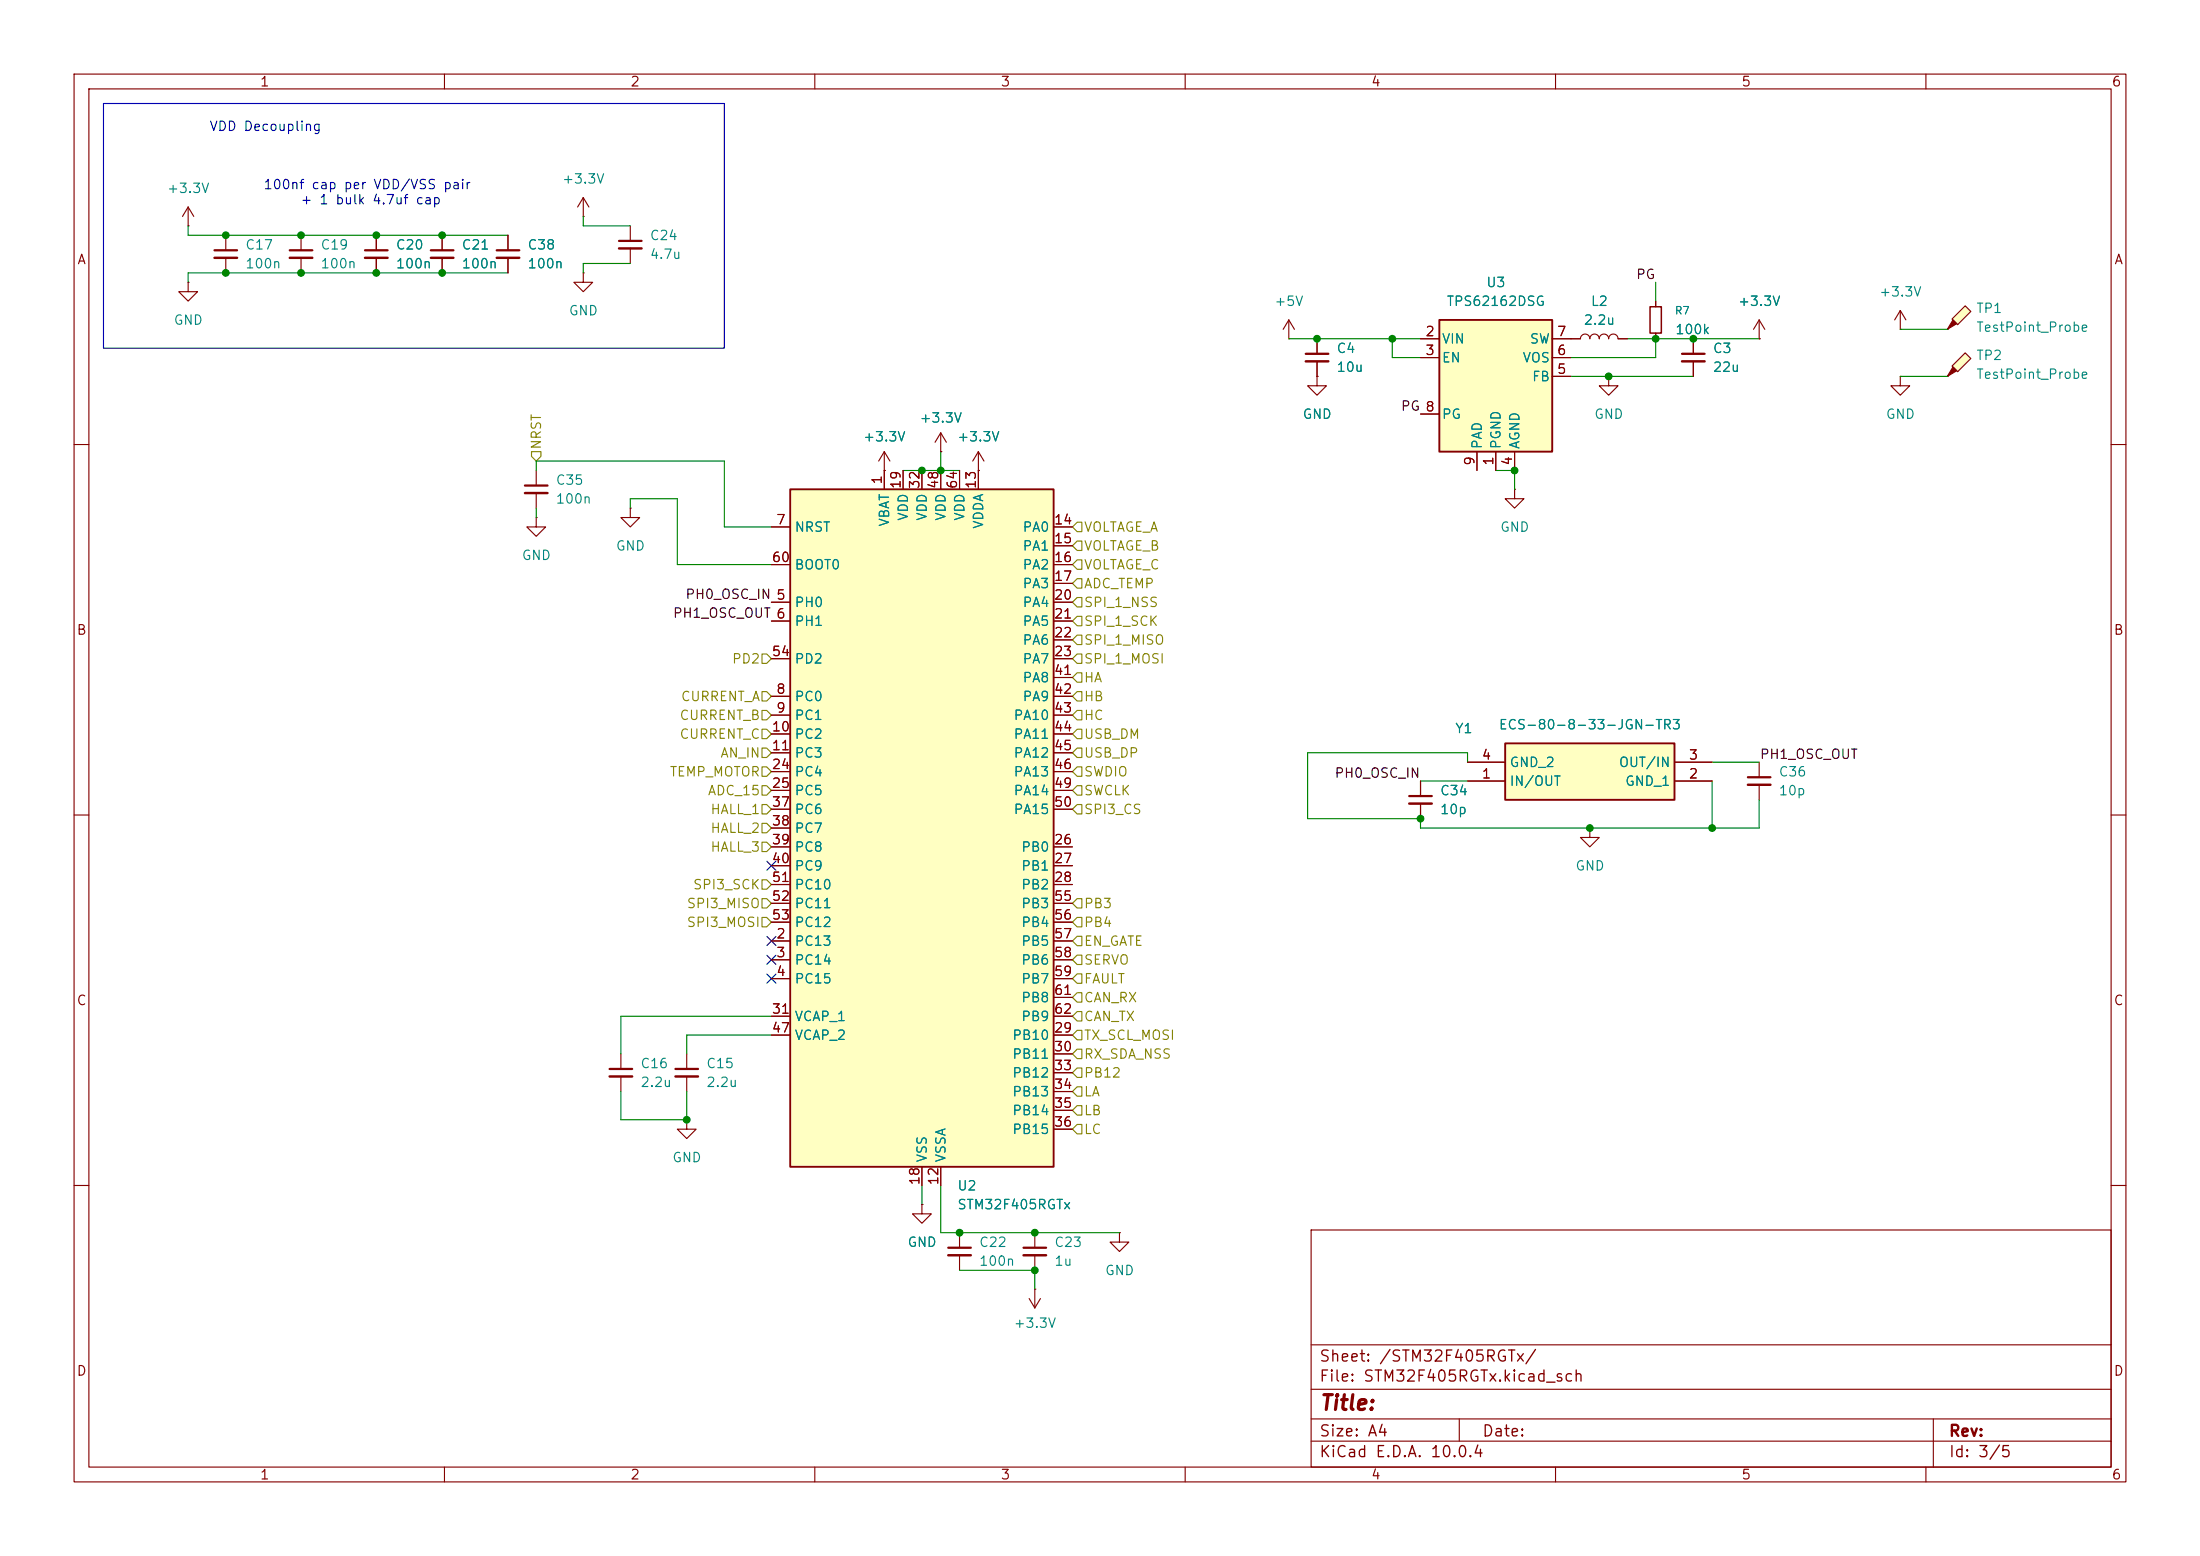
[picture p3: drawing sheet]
<svg xmlns="http://www.w3.org/2000/svg" width="297mm" height="210mm" viewBox="0 0 297 210" stroke-linecap="round" stroke-linejoin="round" font-family="sans-serif">
<g fill="none" stroke="#840000" stroke-width=".15">
<path d="M10 10h277v190h-277zM12 12h273v186h-273zM60 10v2M110 10v2M160 10v2M210 10v2M260 10v2M85.1 30.5v2M85.1 33.5v2.1M174 45.7h.1M174 43.2l-.8 1.3M174 43.2l.8 1.3"/>
<path d="M174 43.2v2.5M177.8 50.8v1.3h1.3l-1.3 1.2-1.3-1.2h1.3M177.8 50.8h.1M177.8 45.7v2.1M177.8 48.8v2M212.1 45.7h1.3a.64 .64 0 0 1 .6-.6 .64 .64 0 0 1 .6 .6 .64 .64 0 0 1 .7-.6 .64 .64 0 0 1 .6 .6 .64 .64 0 0 1 .6-.6 .64 .64 0 0 1 .7 .6 .64 .64 0 0 1 .6-.6 .64 .64 0 0 1 .6 .6h1.3M217.2 50.8v1.3h1.2l-1.2 1.2-1.3-1.2h1.3M217.2 50.8h.1M223.5 40.6v.8M223.5 45v.7M10 60h2M285 60h2"/>
<path d="M10 110h2M285 110h2M10 160h2M138.9 175.3l.8 1.2M139.7 174h.1M139.7 166.4v2M139.7 169.4v2.1M139.7 174v2.5M140.5 175.3l-.8 1.2M177 166h108v32h-108zM285 160h2M60 198v2"/>
<path d="M110 198v2M160 198v2M177 194.5h108M177 191.5h108M177 187.5h108M177 181.5h108M197 191.5v3M210 198v2M260 198v2M261 191.5v6.5"/>
</g>
<path d="M222.8 41.4h1.5v3.6h-1.5z" fill="none" stroke="#840000" stroke-width=".2"/>
<path d="M83.6 32.5h3M176.3 47.8h3M138.2 168.4h3" fill="none" stroke="#840000" stroke-width=".3"/>
<path d="M83.6 33.5h3M176.3 48.8h3M138.2 169.4h3" fill="none" stroke="#840000" stroke-width=".33"/>
<path d="M203.2 100.3h22.9v7.7h-22.9z" fill="#ffffc2"/>
<path d="M203.2 100.3h22.9v7.7h-22.9z" fill="none" stroke="#840000" stroke-width=".25"/>
<g fill="none" stroke="#840000" stroke-width=".15">
<path d="M68.6 31.8v2M68.6 34.8v2M78.7 36.8v1.3h1.3l-1.3 1.3-1.2-1.3h1.2M78.7 36.8h.1M78.7 29.2h.1M78.7 26.7l-.7 1.2M78.7 26.7l.8 1.2M78.7 26.7v2.5M127 58.4l-.8 1.3M127 58.4l.8 1.3M127 58.4v2.6M237.5 45.7h.1"/>
<path d="M237.5 43.2l-.8 1.3M237.5 43.2l.8 1.3M237.5 43.2v2.5M72.4 69.9v1.2h1.3l-1.3 1.3-1.3-1.3h1.3M72.4 69.9h.1M72.4 63.5v2M72.4 66.5v2.1M85.1 68.6v1.3h1.3l-1.3 1.2-1.3-1.2h1.3M85.1 68.6h.1M119.4 63.5h.1M119.4 61l-.8 1.2M119.4 61l.7 1.2"/>
<path d="M119.4 61v2.5M127 61h.1M132.1 63.5h.1M132.1 61l-.8 1.2M132.1 61l.7 1.2M132.1 61v2.5M191.8 105.4v2M191.8 108.5v2M198.1 105.4h5.1M198.1 102.9h5.1M214.6 111.8v1.2h1.3l-1.3 1.3-1.2-1.3h1.2M214.6 111.8h.1"/>
<path d="M226.1 105.4h5M226.1 102.9h5"/>
</g>
<path d="M67.1 33.8h3M70.9 65.5h3M190.2 107.4h3.1" fill="none" stroke="#840000" stroke-width=".3"/>
<path d="M67.1 34.8h3M70.9 66.5h3M190.2 108.5h3.1" fill="none" stroke="#840000" stroke-width=".33"/>
<path d="M263.5 49.4l1.8-1.8 .8 .8-1.8 1.8z" fill="#ffffc2"/>
<path d="M263.7 49.5l.5 .5-1.3 .8z" fill="#840000" stroke="#840000" stroke-width=".15"/>
<path d="M262.9 50.8h.1M263.5 49.4l1.8-1.8 .8 .8-1.8 1.8z" fill="none" stroke="#840000" stroke-width=".15"/>
<path d="M263.5 43.1l1.8-1.8 .8 .7-1.8 1.8z" fill="#ffffc2"/>
<path d="M263.7 43.2l.5 .5-1.3 .8z" fill="#840000" stroke="#840000" stroke-width=".15"/>
<g fill="none" stroke="#840000" stroke-width=".15">
<path d="M256.5 44.5h.1M256.5 50.8v1.3h1.3l-1.3 1.2-1.2-1.2h1.2M256.5 50.8h.1M256.5 41.9l-.7 1.3M256.5 41.9l.8 1.3M256.5 41.9v2.6M262.9 44.5h.1M263.5 43.1l1.8-1.8 .8 .7-1.8 1.8zM237.5 102.9v2M237.5 105.9v2.1M83.8 142.2v2.1M83.8 145.3v2"/>
<path d="M92.7 151.1v1.3h1.3l-1.3 1.3-1.3-1.3h1.3M92.7 151.1h.1M92.7 142.2v2.1M92.7 145.3v2"/>
</g>
<path d="M236 104.9h3M82.3 144.3h3M91.2 144.3h3" fill="none" stroke="#840000" stroke-width=".3"/>
<path d="M236 105.9h3M82.3 145.3h3M91.2 145.3h3" fill="none" stroke="#840000" stroke-width=".33"/>
<path d="M106.7 66h35.5v91.5h-35.5z" fill="#ffffc2"/>
<path d="M106.7 66h35.5v91.5h-35.5z" fill="none" stroke="#840000" stroke-width=".25"/>
<g fill="none" stroke="#840000" stroke-width=".15">
<path d="M104.1 71.1h2.6M104.1 76.2h2.6M119.4 63.5v2.5M121.9 63.5v2.5M124.5 63.5v2.5M127 63.5v2.5M129.5 63.5v2.5M132.1 63.5v2.5M142.2 71.1h2.6M142.2 73.7h2.6M142.2 76.2h2.6M142.2 78.7h2.6"/>
<path d="M204.5 66v1.3h1.2l-1.2 1.3-1.3-1.3h1.3M204.5 66h.1M104.1 81.3h2.6M104.1 83.8h2.6M104.1 94h2.6M104.1 96.5h2.6M104.1 99.1h2.6M104.1 88.9h2.6M142.2 81.3h2.6M142.2 83.8h2.6M142.2 94h2.6M142.2 96.5h2.6"/>
<path d="M142.2 99.1h2.6M142.2 86.4h2.6M142.2 88.9h2.6M142.2 91.4h2.6M104.1 101.6h2.6M104.1 104.1h2.6M104.1 106.7h2.6M104.1 114.3h2.6M104.1 116.8h2.6M104.1 119.4h2.6M104.1 109.2h2.6M104.1 111.8h2.6"/>
<path d="M142.2 101.6h2.6M142.2 104.1h2.6M142.2 106.7h2.6M142.2 114.3h2.6M142.2 116.8h2.6M142.2 119.4h2.6M142.2 109.2h2.6M104.1 127h2.6M104.1 129.5h2.6M104.1 132.1h2.6M104.1 139.7h2.6M104.1 137.2h2.6"/>
<path d="M104.1 121.9h2.6M104.1 124.5h2.6M142.2 127h2.6M142.2 129.5h2.6M142.2 132.1h2.6M142.2 139.7h2.6M142.2 137.2h2.6M142.2 121.9h2.6M142.2 124.5h2.6M142.2 134.6h2.6M124.5 157.5v2.5M127 157.5v2.5"/>
<path d="M142.2 142.2h2.6M142.2 144.8h2.6M142.2 147.3h2.6M142.2 149.9h2.6M142.2 152.4h2.6"/>
</g>
<path d="M194.3 43.2h15.2v17.8h-15.2z" fill="#ffffc2"/>
<path d="M194.3 43.2h15.2v17.8h-15.2z" fill="none" stroke="#840000" stroke-width=".25"/>
<g fill="none" stroke="#840000" stroke-width=".15">
<path d="M25.4 30.5h.1M25.4 38.1v1.3h1.3l-1.3 1.2-1.3-1.2h1.3M25.4 38.1h.1M25.4 27.9l-.8 1.3M25.4 27.9l.8 1.3M25.4 27.9v2.6M30.5 31.8v2M30.5 34.8v2M40.6 31.8v2M40.6 34.8v2M50.8 31.8v2M50.8 34.8v2"/>
<path d="M59.7 31.8v2M59.7 34.8v2M68.6 31.8v2M68.6 34.8v2M177.8 50.8h.1M177.8 45.7v2.1M177.8 48.8v2M191.8 45.7h2.5M191.8 48.3h2.5M191.8 55.9h2.5M209.5 45.7h3.9M209.5 48.3h2.6"/>
<path d="M209.5 50.8h2.6M218.4 45.7h1.3M223.5 40.6v.8M223.5 45v.7M228.6 45.7v2.1M228.6 48.8v2M237.5 45.7h.1M104.1 71.1h2.6M104.1 76.2h2.6M119.4 63.5h.1M119.4 63.5v2.5M121.9 63.5v2.5"/>
<path d="M124.5 63.5v2.5M127 61h.1M127 63.5v2.5M129.5 63.5v2.5M132.1 63.5h.1M132.1 63.5v2.5M142.2 71.1h2.6M142.2 73.7h2.6M142.2 76.2h2.6M142.2 78.7h2.6M199.4 61v2.5M201.9 61v2.5"/>
<path d="M204.5 61v2.5M104.1 81.3h2.6M104.1 83.8h2.6M104.1 94h2.6M104.1 96.5h2.6M104.1 99.1h2.6M104.1 88.9h2.6M142.2 81.3h2.6M142.2 83.8h2.6M142.2 94h2.6M142.2 96.5h2.6M142.2 99.1h2.6"/>
<path d="M142.2 86.4h2.6M142.2 88.9h2.6M142.2 91.4h2.6M104.1 101.6h2.6M104.1 104.1h2.6M104.1 106.7h2.6M104.1 114.3h2.6M104.1 116.8h2.6M104.1 119.4h2.6M104.1 109.2h2.6M104.1 111.8h2.6M142.2 101.6h2.6"/>
<path d="M142.2 104.1h2.6M142.2 106.7h2.6M142.2 114.3h2.6M142.2 116.8h2.6M142.2 119.4h2.6M142.2 109.2h2.6M191.8 105.4v2M191.8 108.5v2M198.1 105.4h5.1M198.1 102.9h5.1M226.1 105.4h5M226.1 102.9h5"/>
<path d="M104.1 127h2.6M104.1 129.5h2.6M104.1 132.1h2.6M104.1 139.7h2.6M104.1 137.2h2.6M104.1 121.9h2.6M104.1 124.5h2.6M142.2 127h2.6M142.2 129.5h2.6M142.2 132.1h2.6M142.2 139.7h2.6M142.2 137.2h2.6"/>
<path d="M142.2 121.9h2.6M142.2 124.5h2.6M142.2 134.6h2.6M124.5 157.5v2.5M127 157.5v2.5M142.2 142.2h2.6M142.2 144.8h2.6M142.2 147.3h2.6M142.2 149.9h2.6M142.2 152.4h2.6M124.5 162.6v1.2h1.2l-1.2 1.3-1.3-1.3h1.3M124.5 162.6h.1"/>
<path d="M129.5 166.4v2M129.5 169.4v2.1M151.1 166.4v1.2h1.3l-1.3 1.3-1.2-1.3h1.2M151.1 166.4h.1"/>
</g>
<path d="M29 33.8h3M39.1 33.8h3.1M49.3 33.8h3M58.2 33.8h3M227.1 47.8h3M128 168.4h3.1" fill="none" stroke="#840000" stroke-width=".3"/>
<path d="M29 34.8h3M39.1 34.8h3.1M49.3 34.8h3M58.2 34.8h3M227.1 48.8h3M128 169.4h3.1" fill="none" stroke="#840000" stroke-width=".33"/>
<g fill="none" stroke="#848400" stroke-width=".15">
<path d="M71.8 61h1.2v.6l-.6 .6-.6-.6zM145.4 78.1h.6v1.3h-.6l-.6-.7zM145.4 75.6h.6v1.2h-.6l-.6-.6zM145.4 73h.6v1.3h-.6l-.6-.6zM145.4 70.5h.6v1.3h-.6l-.6-.7zM102.9 98.4h.6l.6 .7-.6 .6h-.6zM102.9 88.3h.6l.6 .6-.6 .6h-.6zM102.9 95.9h.6l.6 .6-.6 .7h-.6zM102.9 93.3h.6l.6 .7-.6 .6h-.6zM145.4 93.3h.6v1.3h-.6l-.6-.6zM145.4 98.4h.6v1.3h-.6l-.6-.6zM145.4 90.8h.6v1.3h-.6l-.6-.7z"/>
<path d="M145.4 95.9h.6v1.3h-.6l-.6-.7zM145.4 88.3h.6v1.2h-.6l-.6-.6zM145.4 85.7h.6v1.3h-.6l-.6-.6zM145.4 83.2h.6v1.3h-.6l-.6-.7zM145.4 80.6h.6v1.3h-.6l-.6-.6zM102.9 118.7h.6l.6 .7-.6 .6h-.6zM102.9 101h.6l.6 .6-.6 .6h-.6zM102.9 103.5h.6l.6 .6-.6 .7h-.6zM102.9 106h.6l.6 .7-.6 .6h-.6zM102.9 111.1h.6l.6 .7-.6 .6h-.6zM102.9 108.6h.6l.6 .6-.6 .7h-.6zM102.9 113.7h.6l.6 .6-.6 .6h-.6z"/>
<path d="M145.4 108.6h.6v1.3h-.6l-.6-.7zM145.4 103.5h.6v1.3h-.6l-.6-.7zM145.4 106h.6v1.3h-.6l-.6-.6zM145.4 101h.6v1.2h-.6l-.6-.6zM102.9 123.8h.6l.6 .7-.6 .6h-.6zM102.9 121.3h.6l.6 .6-.6 .7h-.6zM145.4 128.9h.6v1.3h-.6l-.6-.7zM145.4 131.4h.6v1.3h-.6l-.6-.6zM145.4 123.8h.6v1.3h-.6l-.6-.6zM145.4 126.4h.6v1.2h-.6l-.6-.6zM145.4 134h.6v1.3h-.6l-.6-.7zM145.4 121.3h.6v1.3h-.6l-.6-.7z"/>
<path d="M145.4 136.5h.6v1.3h-.6l-.6-.6zM145.4 139.1h.6v1.2h-.6l-.6-.6zM145.4 151.8h.6v1.2h-.6l-.6-.6zM145.4 149.2h.6v1.3h-.6l-.6-.6zM145.4 146.7h.6v1.3h-.6l-.6-.7zM145.4 144.1h.6v1.3h-.6l-.6-.6zM145.4 141.6h.6v1.3h-.6l-.6-.7z"/>
</g>
<g fill="none" stroke="#008400" stroke-width=".15">
<path d="M25.4 30.5v1.3h43.2M68.6 36.8h-43.2v1.3M78.7 29.2v1.3h6.4M85.1 35.6h-6.4v1.2M223.5 38.1v2.5M174 45.7h17.8M188 45.7v2.6h3.8M212.1 50.8h16.5M219.7 45.7h17.8M223.5 45.7v2.6h-11.4M256.5 50.8h6.4M256.5 44.5h6.4"/>
<path d="M72.4 63.5v-1.3h25.4v8.9h6.3M72.4 68.6v1.3M85.1 68.6v-1.3h6.3v8.9h12.7M121.9 63.5h7.6M127 61v2.5M201.9 63.5h2.6v2.5M191.8 105.4h6.3M198.1 102.9v-1.3h-21.6v8.9h15.3v1.3h45.7v-3.8M231.1 105.4v6.4M231.1 102.9h6.4M104.1 137.2h-20.3v5M104.1 139.7h-11.4v2.5"/>
<path d="M83.8 147.3v3.8h8.9v-3.8M124.5 160v2.6M127 160v6.4h24.1M129.5 171.5h10.2v2.5"/>
</g>
<path d="M103.5 116.2l1.2 1.2M104.7 116.2l-1.2 1.2M103.5 126.4l1.2 1.2M103.5 128.9l1.2 1.2M103.5 131.5l1.2 1.2M104.7 126.4l-1.2 1.2M104.7 128.9l-1.2 1.2M104.7 131.5l-1.2 1.2" fill="none" stroke="#000084" stroke-width=".15"/>
<path d="M14 14h83.8v33h-83.8z" fill="none" stroke="#0000c2" stroke-width=".15"/>
<g fill="#008400" stroke="#008400" stroke-width=".14">
<circle cx="217.2" cy="50.8" r=".46"/>
<circle cx="188" cy="45.7" r=".46"/>
<circle cx="177.8" cy="45.7" r=".46"/>
<circle cx="231.1" cy="111.8" r=".46"/>
<circle cx="214.6" cy="111.8" r=".46"/>
<circle cx="124.5" cy="63.5" r=".46"/>
<circle cx="59.7" cy="36.8" r=".46"/>
<circle cx="127" cy="63.5" r=".46"/>
<circle cx="30.5" cy="31.8" r=".46"/>
<circle cx="40.6" cy="31.8" r=".46"/>
<circle cx="50.8" cy="31.8" r=".46"/>
<circle cx="50.8" cy="36.8" r=".46"/>
<circle cx="59.7" cy="31.8" r=".46"/>
<circle cx="40.6" cy="36.8" r=".46"/>
<circle cx="30.5" cy="36.8" r=".46"/>
<circle cx="129.5" cy="166.4" r=".46"/>
<circle cx="139.7" cy="166.4" r=".46"/>
<circle cx="139.7" cy="171.5" r=".46"/>
<circle cx="92.7" cy="151.1" r=".46"/>
<circle cx="204.5" cy="63.5" r=".46"/>
<circle cx="191.8" cy="110.5" r=".46"/>
<circle cx="223.5" cy="45.7" r=".46"/>
<circle cx="228.6" cy="45.7" r=".46"/>
</g>
<text font-size="2" fill="#840000" x="178" y="190.8">Title:</text>
<g font-size="1.5" fill="#840000">
<text x="178" y="184.2">Sheet: /STM32F405RGTx/</text>
<text x="178" y="186.9">File: STM32F405RGTx.kicad_sch</text>
<text x="178" y="197.1">KiCad E.D.A. 10.0.4</text>
<text x="178" y="194.3">Size: A4</text>
<text x="200" y="194.3">Date:</text>
<text x="263" y="194.3">Rev:</text>
<text x="263" y="197.1">Id: 3/5</text>
</g>
<g font-size="1.3" fill="#840000">
<text x="35" y="12">1</text>
<text x="85" y="12">2</text>
<text x="135" y="12">3</text>
<text x="185" y="12">4</text>
<text x="235" y="12">5</text>
<text x="285" y="12">6</text>
<text x="10.3" y="36">A</text>
<text x="285.3" y="36">A</text>
<text x="192.3" y="45.7">2</text>
<text x="210.1" y="45.7">7</text>
<text x="192.3" y="48.2">3</text>
<text x="210.1" y="50.8">5</text>
<text x="210.1" y="48.2">6</text>
<text x="192.3" y="55.9">8</text>
<text x="119.4" y="65.5" transform="rotate(-90 119.4 65.5)">1</text>
<text x="199.4" y="62.9" transform="rotate(-90 199.4 62.9)">9</text>
<text x="201.9" y="62.9" transform="rotate(-90 201.9 62.9)">1</text>
<text x="204.4" y="62.9" transform="rotate(-90 204.4 62.9)">4</text>
<text x="104.7" y="71.1">7</text>
<text x="121.9" y="66.1" transform="rotate(-90 121.9 66.1)">19</text>
<text x="124.4" y="66.1" transform="rotate(-90 124.4 66.1)">32</text>
<text x="127" y="66.1" transform="rotate(-90 127 66.1)">48</text>
<text x="129.5" y="66.1" transform="rotate(-90 129.5 66.1)">64</text>
<text x="132.1" y="66.1" transform="rotate(-90 132.1 66.1)">13</text>
<text x="142.2" y="71.1">14</text>
<text x="104.1" y="76.2">60</text>
<text x="142.2" y="73.6">15</text>
<text x="142.2" y="76.2">16</text>
<text x="104.7" y="81.3">5</text>
<text x="104.7" y="83.8">6</text>
<text x="142.2" y="78.7">17</text>
<text x="142.2" y="81.3">20</text>
<text x="142.2" y="83.8">21</text>
<text x="10.3" y="86">B</text>
<text x="104.1" y="88.9">54</text>
<text x="142.2" y="86.3">22</text>
<text x="142.2" y="88.9">23</text>
<text x="285.3" y="86">B</text>
<text x="104.7" y="94">8</text>
<text x="142.2" y="91.4">41</text>
<text x="142.2" y="94">42</text>
<text x="104.1" y="99">10</text>
<text x="104.1" y="101.6">11</text>
<text x="104.7" y="96.5">9</text>
<text x="142.2" y="96.5">43</text>
<text x="142.2" y="99">44</text>
<text x="142.2" y="101.6">45</text>
<text x="104.1" y="104.1">24</text>
<text x="104.1" y="106.7">25</text>
<text x="142.2" y="104.1">46</text>
<text x="142.2" y="106.7">49</text>
<text x="200" y="105.4">1</text>
<text x="200" y="102.8">4</text>
<text x="227.9" y="105.4">2</text>
<text x="227.9" y="102.8">3</text>
<text x="104.1" y="109.2">37</text>
<text x="104.1" y="111.7">38</text>
<text x="142.2" y="109.2">50</text>
<text x="104.1" y="114.3">39</text>
<text x="104.1" y="116.8">40</text>
<text x="104.1" y="119.4">51</text>
<text x="142.2" y="114.3">26</text>
<text x="142.2" y="116.8">27</text>
<text x="142.2" y="119.4">28</text>
<text x="104.1" y="121.9">52</text>
<text x="104.1" y="124.4">53</text>
<text x="142.2" y="121.9">55</text>
<text x="142.2" y="124.4">56</text>
<text x="104.7" y="127">2</text>
<text x="104.7" y="129.5">3</text>
<text x="142.2" y="127">57</text>
<text x="142.2" y="129.5">58</text>
<text x="10.3" y="136">C</text>
<text x="104.1" y="137.1">31</text>
<text x="104.7" y="132.1">4</text>
<text x="142.2" y="132.1">59</text>
<text x="142.2" y="134.6">61</text>
<text x="142.2" y="137.1">62</text>
<text x="285.3" y="136">C</text>
<text x="104.1" y="139.7">47</text>
<text x="142.2" y="139.7">29</text>
<text x="142.2" y="142.2">30</text>
<text x="142.2" y="144.8">33</text>
<text x="142.2" y="147.3">34</text>
<text x="142.2" y="149.8">35</text>
<text x="142.2" y="152.4">36</text>
<text x="124.4" y="160.1" transform="rotate(-90 124.4 160.1)">18</text>
<text x="127" y="160.1" transform="rotate(-90 127 160.1)">12</text>
<text x="10.3" y="186">D</text>
<text x="285.3" y="186">D</text>
<text x="35" y="200">1</text>
<text x="85" y="200">2</text>
<text x="135" y="200">3</text>
<text x="185" y="200">4</text>
<text x="235" y="200">5</text>
<text x="285" y="200">6</text>
</g>
<g font-size="1.3" fill="#0000c2">
<text x="28.2" y="18">VDD Decoupling</text>
<text x="35.5" y="25.9">100nf cap per VDD/VSS pair</text>
<text x="40.5" y="27.9">+ 1 bulk 4.7uf cap</text>
</g>
<g font-size="1.3" fill="#008484">
<text x="22.5" y="26.4">+3.3V</text>
<text x="75.8" y="25.1">+3.3V</text>
<text x="33" y="34">C17</text>
<text x="43.2" y="34">C19</text>
<text x="53.3" y="34">C20</text>
<text x="62.2" y="34">C21</text>
<text x="71.1" y="34">C38</text>
<text x="87.6" y="32.7">C24</text>
<text x="87.6" y="35.3">4.7u</text>
<text x="33" y="36.5">100n</text>
<text x="43.2" y="36.5">100n</text>
<text x="53.3" y="36.5">100n</text>
<text x="62.2" y="36.5">100n</text>
<text x="71.1" y="36.5">100n</text>
<text x="172" y="41.6">+5V</text>
<text x="195.2" y="41.6">TPS62162DSG</text>
<text x="200.6" y="39.1">U3</text>
<text x="214.7" y="41.6">L2</text>
<text x="234.5" y="41.6">+3.3V</text>
<text x="253.6" y="40.3">+3.3V</text>
<text x="23.4" y="44.2">GND</text>
<text x="76.7" y="42.9">GND</text>
<text x="180.3" y="48">C4</text>
<text x="194.6" y="46.7">VIN</text>
<text x="206.4" y="46.7">SW</text>
<text x="213.7" y="44.2">2.2u</text>
<text x="226.1" y="45.4">100k</text>
<text x="231.1" y="48">C3</text>
<text x="266.7" y="42.6">TP1</text>
<text x="266.7" y="45.1">TestPoint_Probe</text>
<text x="180.3" y="50.5">10u</text>
<text x="194.6" y="49.2">EN</text>
<text x="205.5" y="49.2">VOS</text>
<text x="206.7" y="51.8">FB</text>
<text x="231.1" y="50.5">22u</text>
<text x="266.7" y="48.9">TP2</text>
<text x="266.7" y="51.5">TestPoint_Probe</text>
<text x="116.4" y="59.9">+3.3V</text>
<text x="124.1" y="57.4">+3.3V</text>
<text x="129.1" y="59.9">+3.3V</text>
<text x="175.8" y="56.9">GND</text>
<text x="194.6" y="56.9">PG</text>
<text x="215.1" y="56.9">GND</text>
<text x="254.5" y="56.9">GND</text>
<text x="74.9" y="65.7">C35</text>
<text x="200.4" y="60.7" transform="rotate(-90 200.4 60.7)">PAD</text>
<text x="202.9" y="60.7" transform="rotate(-90 202.9 60.7)">PGND</text>
<text x="205.4" y="60.7" transform="rotate(-90 205.4 60.7)">AGND</text>
<text x="74.9" y="68.3">100n</text>
<text x="120.4" y="71.2" transform="rotate(-90 120.4 71.2)">VBAT</text>
<text x="122.9" y="70.4" transform="rotate(-90 122.9 70.4)">VDD</text>
<text x="125.4" y="70.4" transform="rotate(-90 125.4 70.4)">VDD</text>
<text x="128" y="70.4" transform="rotate(-90 128 70.4)">VDD</text>
<text x="130.5" y="70.4" transform="rotate(-90 130.5 70.4)">VDD</text>
<text x="133.1" y="71.5" transform="rotate(-90 133.1 71.5)">VDDA</text>
<text x="70.4" y="75.9">GND</text>
<text x="83.1" y="74.6">GND</text>
<text x="107.2" y="72.1">NRST</text>
<text x="107.2" y="77.2">BOOT0</text>
<text x="138" y="72.1">PA0</text>
<text x="138" y="74.6">PA1</text>
<text x="138" y="77.2">PA2</text>
<text x="202.4" y="72.1">GND</text>
<text x="107.2" y="82.3">PH0</text>
<text x="138" y="79.7">PA3</text>
<text x="138" y="82.3">PA4</text>
<text x="107.2" y="84.8">PH1</text>
<text x="107.2" y="89.9">PD2</text>
<text x="138" y="84.8">PA5</text>
<text x="138" y="87.3">PA6</text>
<text x="138" y="89.9">PA7</text>
<text x="107.2" y="95">PC0</text>
<text x="138" y="92.4">PA8</text>
<text x="138" y="95">PA9</text>
<text x="107.2" y="97.5">PC1</text>
<text x="107.2" y="100">PC2</text>
<text x="136.8" y="97.5">PA10</text>
<text x="136.8" y="100">PA11</text>
<text x="196.4" y="99.3">Y1</text>
<text x="202.3" y="98.8">ECS-80-8-33-JGN-TR3</text>
<text x="107.2" y="102.6">PC3</text>
<text x="107.2" y="105.1">PC4</text>
<text x="107.2" y="107.7">PC5</text>
<text x="136.8" y="102.6">PA12</text>
<text x="136.8" y="105.1">PA13</text>
<text x="136.8" y="107.7">PA14</text>
<text x="194.3" y="107.7">C34</text>
<text x="203.7" y="106.4">IN/OUT</text>
<text x="203.7" y="103.8">GND_2</text>
<text x="218.5" y="103.8">OUT/IN</text>
<text x="219.3" y="106.4">GND_1</text>
<text x="240" y="105.1">C36</text>
<text x="240" y="107.7">10p</text>
<text x="107.2" y="110.2">PC6</text>
<text x="107.2" y="112.7">PC7</text>
<text x="136.8" y="110.2">PA15</text>
<text x="194.3" y="110.2">10p</text>
<text x="107.2" y="115.3">PC8</text>
<text x="107.2" y="117.8">PC9</text>
<text x="137.8" y="115.3">PB0</text>
<text x="137.8" y="117.8">PB1</text>
<text x="212.6" y="117.8">GND</text>
<text x="107.2" y="120.4">PC10</text>
<text x="107.2" y="122.9">PC11</text>
<text x="107.2" y="125.4">PC12</text>
<text x="137.8" y="120.4">PB2</text>
<text x="137.8" y="122.9">PB3</text>
<text x="137.8" y="125.4">PB4</text>
<text x="107.2" y="128">PC13</text>
<text x="107.2" y="130.5">PC14</text>
<text x="137.8" y="128">PB5</text>
<text x="137.8" y="130.5">PB6</text>
<text x="107.2" y="133.1">PC15</text>
<text x="137.8" y="133.1">PB7</text>
<text x="137.8" y="135.6">PB8</text>
<text x="107.2" y="138.1">VCAP_1</text>
<text x="107.2" y="140.7">VCAP_2</text>
<text x="136.6" y="140.7">PB10</text>
<text x="136.6" y="143.2">PB11</text>
<text x="137.8" y="138.1">PB9</text>
<text x="86.4" y="144.5">C16</text>
<text x="86.4" y="147">2.2u</text>
<text x="95.3" y="144.5">C15</text>
<text x="95.3" y="147">2.2u</text>
<text x="136.6" y="145.8">PB12</text>
<text x="136.6" y="148.3">PB13</text>
<text x="136.6" y="150.8">PB14</text>
<text x="136.6" y="153.4">PB15</text>
<text x="90.7" y="157.2">GND</text>
<text x="125.4" y="157" transform="rotate(-90 125.4 157)">VSS</text>
<text x="128" y="157" transform="rotate(-90 128 157)">VSSA</text>
<text x="129.2" y="161">U2</text>
<text x="129.2" y="163.5">STM32F405RGTx</text>
<text x="122.4" y="168.6">GND</text>
<text x="132.1" y="171.2">100n</text>
<text x="132.1" y="168.6">C22</text>
<text x="142.2" y="171.2">1u</text>
<text x="142.2" y="168.6">C23</text>
<text x="149.1" y="172.4">GND</text>
<text x="136.8" y="179.5">+3.3V</text>
</g>
<g font-size="1.3">
<text x="220.8" y="38">PG</text>
<text x="189" y="55.8">PG 8</text>
<text x="90.8" y="83.7">PH1_OSC_OUT 6</text>
<text x="92.4" y="81.2">PH0_OSC_IN 5</text>
<text x="180.1" y="105.3">PH0_OSC_IN</text>
<text x="237.5" y="102.7">PH1_OSC_OUT</text>
</g>
<g font-size="1.3" fill="#848400">
<text x="73.4" y="60.8" transform="rotate(-90 73.4 60.8)">NRST</text>
<text x="146.2" y="77.2">VOLTAGE_C</text>
<text x="146.2" y="74.6">VOLTAGE_B</text>
<text x="146.2" y="72.1">VOLTAGE_A</text>
<text x="146.2" y="79.7">ADC_TEMP</text>
<text x="146.2" y="82.3">SPI_1_NSS</text>
<text x="98.7" y="89.9">PD2</text>
<text x="146.2" y="89.9">SPI_1_MOSI</text>
<text x="146.2" y="87.3">SPI_1_MISO</text>
<text x="146.2" y="84.8">SPI_1_SCK</text>
<text x="91.8" y="95">CURRENT_A</text>
<text x="146.2" y="95">HB</text>
<text x="146.2" y="92.4">HA</text>
<text x="91.7" y="100">CURRENT_C</text>
<text x="91.7" y="97.5">CURRENT_B</text>
<text x="146.2" y="100">USB_DM</text>
<text x="146.2" y="97.5">HC</text>
<text x="90.3" y="105.1">TEMP_MOTOR</text>
<text x="95.5" y="107.7">ADC_15</text>
<text x="97.2" y="102.6">AN_IN</text>
<text x="146.2" y="105.1">SWDIO</text>
<text x="146.2" y="107.7">SWCLK</text>
<text x="146.2" y="102.6">USB_DP</text>
<text x="95.8" y="112.7">HALL_2</text>
<text x="95.8" y="110.2">HALL_1</text>
<text x="146.2" y="110.2">SPI3_CS</text>
<text x="95.8" y="115.3">HALL_3</text>
<text x="92.6" y="125.4">SPI3_MOSI</text>
<text x="92.6" y="122.9">SPI3_MISO</text>
<text x="93.5" y="120.4">SPI3_SCK</text>
<text x="146.2" y="125.4">PB4</text>
<text x="146.2" y="122.9">PB3</text>
<text x="146.2" y="130.5">SERVO</text>
<text x="146.2" y="128">EN_GATE</text>
<text x="146.2" y="133.1">FAULT</text>
<text x="146.2" y="135.6">CAN_RX</text>
<text x="146.2" y="143.2">RX_SDA_NSS</text>
<text x="146.2" y="138.1">CAN_TX</text>
<text x="146.2" y="140.7">TX_SCL_MOSI</text>
<text x="146.2" y="148.3">LA</text>
<text x="146.2" y="145.8">PB12</text>
<text x="146.2" y="153.4">LC</text>
<text x="146.2" y="150.8">LB</text>
</g>
<text font-size="1" fill="#008484" x="226" y="42.7">R7</text>
</svg>
